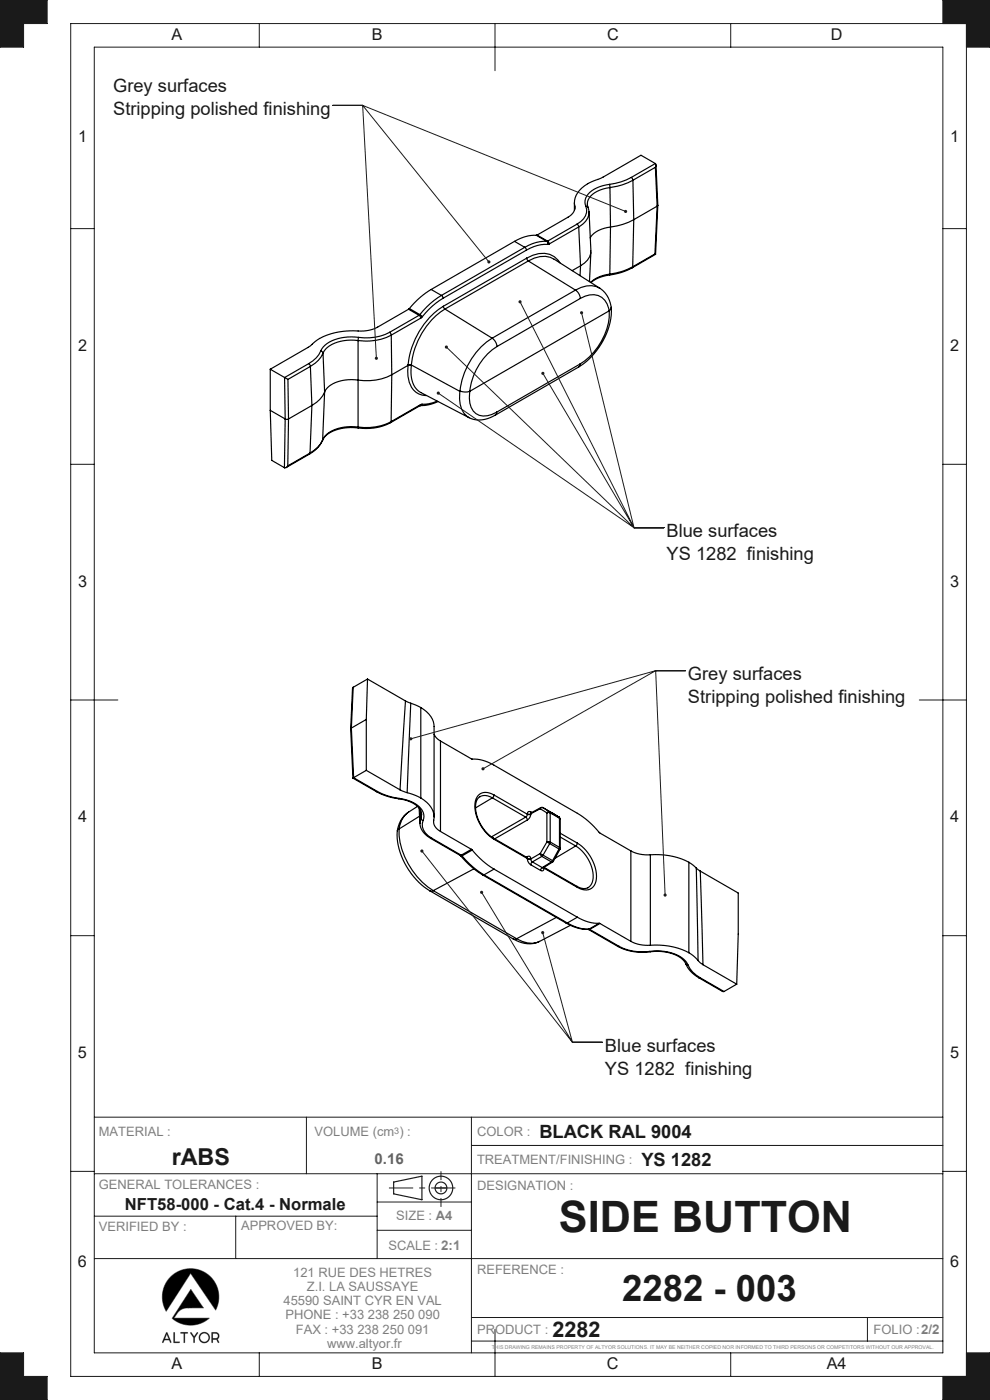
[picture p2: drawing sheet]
<svg xmlns="http://www.w3.org/2000/svg" width="210mm" height="297mm" viewBox="0 0 210 297" stroke-linecap="round" stroke-linejoin="round" font-family="sans-serif">
<g fill="none" stroke="#000" stroke-width=".25">
<path d="M129.3 39.1a6 6 0 0 0-5.1 2.9 2.28 2.28 0 0 0 .1 1.8M129.3 39.1l.1 .7M129.4 39.8a5.2 5.2 0 0 0-4.8 3l.1 1.2M129.4 39.8l.1 8.4M133.9 37.6a12.6 12.6 0 0 1-4.6 1.5M133.9 37.6l.4 .6M134.3 38.2a13.3 13.3 0 0 1-4.9 1.6M134.3 38.2l.1 8.4M139 34.7l-3-1.8-8.1 4.7-2 .8a6.3 6.3 0 0 0-4 4.2v1.1M139 34.7h.1M139 34.7l.2 .3-.2 .5M139 34.7l-5.1 2.9"/>
<path d="M139 35.5l-4.7 2.7M139 35.5l.4 8.2M139.2 35l.3 8.5M109.1 51.2l2.2 1.3M109.1 51.2l-17.6 10.2M111.3 52.5l.4 .6M111.3 52.5l-17.7 10.2M111.7 53.1l-17.7 10.2M111.7 54.8l.4 .6M111.7 54.8a5.5 5.5 0 0 1 5.9-.3l1.2 1.3M111.7 54.8l-17.7 10.2M112.1 55.4a5.3 5.3 0 0 1 5.4-.4l9.8 6.2"/>
<path d="M112.1 55.4l-17.7 10.2M112.1 55.4l10 6.1M113.8 49.9a8.4 8.4 0 0 0-4.7 1.3M113.8 49.9l2.2 1.3M113.9 49.9h-.1M113.9 49.9l2.3 1.3M116 51.2a8.3 8.3 0 0 0-4.7 1.3M116 51.2l.2 .3v.3M116.2 51.2h-.2M116.2 51.2l.3 .6M116.2 51.8a8 8 0 0 0-4.5 1.3M116.5 51.8h-.3"/>
<path d="M121.8 43v1.6M121.9 43.7a2.32 2.32 0 0 1-1.4 2.4l-6.6 3.8M121.9 43.7v.7M122.4 47.5l.4 .6M122.4 47.5l-6.2 3.7M122.8 48.1l-6.3 3.7M122.8 48.1l.3 8.3M123.1 56.4l-1.7 1M123.1 56.4l-.1 2.1M124.3 43.8a3.1 3.1 0 0 1-1.9 3.7M124.3 43.8l.4 .2M124.7 44l.2 .9"/>
<path d="M124.9 45a3.7 3.7 0 0 1-2.1 3.1M125 45l.3 8.2M125.3 53.2a3.4 3.4 0 0 1-2.2 3.2M125.3 53.4l-.3 6.4M129.3 58.3a7.5 7.5 0 0 0-3.9 1.7M129.4 58.1l-2.1 .6-1.2 .5-.8 .7M129.4 58.1l-.1 .2M129.5 48.2a5.7 5.7 0 0 0-4.3 2.3M129.5 48.2l-.1 9.9M134.1 56.8a12.9 12.9 0 0 1-4.8 1.5M134.2 56.6a13.2 13.2 0 0 1-4.8 1.5M134.2 56.6l-.1 .2"/>
<path d="M134.4 46.6a13.3 13.3 0 0 1-4.9 1.6M134.4 46.6l-.2 10M138.9 53.9l.2 .1M138.9 53.9l-4.7 2.7M139.1 54l-5 2.8M139.4 43.7l-5 2.9M139.4 43.7l-.5 10.2M139.5 43.5l-.1 .2M139.5 43.5l-.4 10.5M57.3 78.3l3.1 1.8M57.3 78.3v8.8M65.5 77.1l.3 .6"/>
<path d="M65.5 77.1l-5.1 3M65.8 77.7l-4.7 2.8M65.8 77.7l.4 8.3M68 74.5a5.6 5.6 0 0 1-2.5 2.6M68 74.5l.4 .1 .1 .3M68.5 74.9a5.9 5.9 0 0 1-2.7 2.8M68.5 74.9l.4 8.3M76 72.2a7.7 7.7 0 0 0-7.3 2.3l-.2 .4M76 72.2v8.4M76.1 71.6a8.8 8.8 0 0 0-7.6 2l-.5 .9M76.1 71.6l-.1 .6M82.6 70.5a10.8 10.8 0 0 1-6.5 1.1"/>
<path d="M82.6 70.5l.4 .6M83 71.1a11.6 11.6 0 0 1-7 1.1M83 71.1l.1 8.4M83.1 79.5a11.6 11.6 0 0 1-7.1 1.1M83.1 79.5l-.1 9.9M86.6 77.5a5.9 5.9 0 0 0 1.6 5.7 3.6 3.6 0 0 0 2.3 .7M86.6 77.5l-3.5 2M86.6 77.5h.7M86.6 77.5h.1M86.6 77.4h.7M86.6 77.4v.1M86.7 65.6l-6.6 3.8a8.3 8.3 0 0 1-5.1 .8 12.6 12.6 0 0 0-8.3 2.3l-1.3 1.2-8.1 4.6"/>
<path d="M86.7 65.6l2.2 1.3M86.8 65.5l-.1 .1M86.8 65.5l2.3 1.2M87.3 77.5a5.4 5.4 0 0 0 1.9 5.7l10.3 5.4M87.3 77.4l10.3 5.6M87.3 77.4v.1M88.9 66.9l.3 .6M88.9 66.9l-6.3 3.6M89.1 66.7l.5 .5M89.1 66.7l-.2 .2M89.2 67.5l-6.2 3.6M89.6 67.2l-.4 .3"/>
<path d="M91.5 61.4a17.4 17.4 0 0 0-4.7 4.1M91.5 61.4l2.1 1.3M93.6 62.7l-2.3 1.7-2.2 2.3M93.6 62.7l.4 .6M94 63.3l-2.3 1.6-2.1 2.3M94 65a16.9 16.9 0 0 0-7.4 12.4M94 65l.4 .6M94.4 65.6a16 16 0 0 0-7.1 11.8M94.4 65.6l10 6.1M104.4 71.7a15.3 15.3 0 0 0-6.8 11.3M104.4 71.7a2.37 2.37 0 0 1 1 1.8M105.4 73.5a13 13 0 0 0-5.7 9.5"/>
<path d="M122.1 61.5a4.6 4.6 0 0 1 6.2 .6l1 1.7 .3 1.3M122.1 61.5a2.37 2.37 0 0 1 1 1.8M122.1 61.5l-17.7 10.2M122.7 77.9l-17.7 10.2M123 77.2l-.3 .7M123 77.2l-17.6 10.2M123.1 63.3a3.7 3.7 0 0 1 5.7 1.2l.4 1.4M123.1 63.3l-17.7 10.2M129.2 65.9a13.1 13.1 0 0 1-6.2 11.3M129.2 65.9l-29.5 17.1M129.2 65.9l.3-.3 .2-.4a14.8 14.8 0 0 1-7 12.7M129.2 65.9h.1"/>
<path d="M57.3 87.1l3.2 1.8M57.3 87.1l.3 10.6 2.7 1.5M60.3 99.2h.1M60.4 80.1h.1M60.4 80.1l.1 8.8M60.4 80.1l.7 .4M60.5 88.9h.7M60.5 88.9l-.2 10.3M61 98.8l-.3 .4h-.4M61.1 80.5l.1 8.4M61.2 88.9l-.2 9.9M65.7 96.3l-5 2.9"/>
<path d="M65.8 96.1l-.1 .2M65.8 96.1l-4.8 2.7M66.2 86l-5 2.9M66.2 86l-.4 10.1M68.4 93.4l-.9 1.5-1.8 1.4M68.4 93.3a5.9 5.9 0 0 1-2.6 2.8M68.4 93.3v.1M68.9 83.2a5.9 5.9 0 0 1-2.7 2.8M68.9 83.2l-.5 10.1M76 90.6a7.8 7.8 0 0 0-7.3 2.3l-.3 .4M76 90.6v.2M76 80.6a7.2 7.2 0 0 0-6.9 2.2l-.2 .4"/>
<path d="M76 80.6v10M76 90.8h.1M76 90.8a8.2 8.2 0 0 0-7.3 2.1l-.3 .5M82.9 89.7a11 11 0 0 1-6.9 1.1M83 89.4l-.6 .3a11.8 11.8 0 0 1-6.4 .9M83 89.4l-.1 .3M89.1 86.1l-6.2 3.6M89.2 86l-.1 .1M89.2 85.9l-.1 .2M89.2 85.9l-6.2 3.5M89.5 85.8l-.3 .1M89.5 85.8l-.4 .2"/>
<path d="M92.7 85.1l-1.8 .6-1.4 .1M92.9 85.2l-2.1 .7-1.7 .1M97.6 83h.1M97.6 83l-.1 .1a5.7 5.7 0 0 0 1.6 5.3l.4 .2M99.7 83l-1 .2-1.1-.2M99.7 83h.1M99.7 83a4.9 4.9 0 0 0 1.2 4.7 3.9 3.9 0 0 0 4.5-.3M105 88.1a5.7 5.7 0 0 1-5.5 .5M105.4 87.4l-.4 .7M74.5 154.5l-.1 .2 .5 10.4M74.5 154.5l.5 10.5M74.9 145.8l-.1 .3-.4 8.6"/>
<path d="M74.9 145.8l-.4 8.7M77.7 152.6v10.8M77.7 152.6l-3.2 1.9M78 144.1l-.3 8.5M78 144.1l8 4.6M78 144.1l-3.1 1.7M86 148.7l-1.1 18.9M86 148.7l1.1 .5M87.1 149.2l-.7 19M87.1 149.2l2.2 .9M89.3 150.1a4.9 4.9 0 0 1 2.8 4v19.2M89.3 150.1v19.2"/>
<path d="M92.1 155.8l.4 .6 .9 .8M93.4 157.2l6.7 3.8a8.1 8.1 0 0 1 4.7 1.3l17.7 10.2a22.3 22.3 0 0 1 4.7 4.2l6.6 3.8M93.4 157.2v19.2M74.9 165.1l4.9 2.8M75 165l-.1 .1M75 165l5.1 2.9M75 165h.1M77.7 163.4l7.2 4.2M77.7 163.4l-2.7 1.6M79.8 167.9l2.5 1.1 2.3 .5M80.1 167.9a12.6 12.6 0 0 0 4.6 1.5M80.1 167.9h-.3"/>
<path d="M84.3 176.3a14.8 14.8 0 0 0 6.9 12.7l17.7 10.2M84.6 169.5a5.4 5.4 0 0 1 4.8 2.8v.4M84.7 175.8v.1M84.7 175.8l-.4 .5M84.7 175.9a15.5 15.5 0 0 0 7.2 13M84.7 169.4a6.1 6.1 0 0 1 5.1 2.9 2.3 2.3 0 0 1-.1 1.8M84.7 169.4l-.1 .1M84.9 167.6l1.5 .6M86.4 168.2l2.9 1.1M86.5 172.4a5.6 5.6 0 0 0-2.2 3.9M86.7 172.3l-.2 .1M86.7 172.3a4.5 4.5 0 0 0-2 3.5"/>
<path d="M88.6 171.1l-1.9 1.2M88.9 171.4l.2 3.3M89 173.2l-4.3 2.7M89.1 174.7a3.9 3.9 0 0 0 2.3 3.2M89.2 171.9l.1 1.7M89.3 169.3a4.8 4.8 0 0 1 2.7 5.4l.5 .9 .9 .8M89.3 173.6l.1 .3 .3 .2M89.3 173.6l-.2 1.1M89.4 172.7h.1M89.4 172.7l-.1 .9M89.7 174.1a3.1 3.1 0 0 0 1.9 3.7M91.4 177.9h.1"/>
<path d="M91.4 177.9l6.2 3.6M91.6 177.8l-.2 .1M91.6 177.8l6.2 3.6M93.4 176.4l6.6 3.8M101.8 169a2.99 2.99 0 0 0-.8 3.4 8.6 8.6 0 0 0 3.7 5.4M101.8 169l1.3-.2 1.3 .5M101.8 169h.1M104.4 169.3l7.1 4M104.4 169.3l-3.5 2.1M104.7 177.8l7.1 4.1M104.7 177.8l.1 .2M104.8 168.7a2.4 2.4 0 0 0-4 1.2 8.5 8.5 0 0 0 4 8.1"/>
<path d="M104.8 168.7l-.4 .6M104.8 168.7l7.1 4M104.8 178l7.1 4.1M111.5 173.3l.4 .7M111.5 173.3l-7.2 4.2M111.9 174l-7 4M111.9 172.7l-.4 .6M111.9 172.7h.7M111.9 172.7h.1M112.6 172.7a1.54 1.54 0 0 1-.7 1.3M112.6 172.7h.1M112.6 172.2l.1 .2"/>
<path d="M112.6 172.2a.43 .43 0 0 0-.5 0 .43 .43 0 0 0-.2 .5M112.6 172.2l.2 .2M112.7 172.4l-.1 .3M114.6 171.6l-2 1.1M114.6 171.6l1.4 .8M114.7 171.3h.5M114.7 171.3l-.1 .3M114.7 171.3l-2 1.1M115.2 171.3h-.3l-.3 .3M115.2 171.3l1.4 .9M115.2 171.3l2 1.2M116 178.6l.6 .4"/>
<path d="M116 178.6h.7M116 172.4h.7M116 178.6l-1.4 2.5M116 172.4v6.2M116.6 172.2h-.3l-.3 .2M116.6 172.2l.1 .2M116.6 179l-1.4 2.4M116.6 179l2 1.1M116.6 172.2l2 1.2M116.7 178.6l-.1 .4M116.7 172.4v6.2M116.7 178.6l2 1.2"/>
<path d="M116.7 172.4l2 1.2M117.2 172.5l1.4 .9M117.2 172.5h.1M118.6 173.4l.1 .2M118.6 173.4h.1M118.6 173.4l.2 .4M118.7 179.8l-.1 .3M118.7 179.8l.1 .2M118.7 173.6l.1 .2M118.7 173.6v6.2M118.8 180v.2M118.8 173.8v6.2"/>
<path d="M118.8 176.8l3.7 2.1M118.8 177.6l3.3 1.9M122.1 179.5a7.7 7.7 0 0 1 3.6 7.6 1.99 1.99 0 0 1-3.3 .9M122.1 179.5l-4.4 2.6M122.5 178.9a8.6 8.6 0 0 1 3.9 8.1 2.27 2.27 0 0 1-3.4 1.5l-.5-.2M122.5 178.9l-.4 .6M91.9 188.9l-.7 .1M91.9 188.9l17.7 10.2M97.6 181.5l.2 .1M97.8 181.6a18 18 0 0 0 4.6 4M97.8 181.4l.2 .2M97.8 181.4l-.2 .1"/>
<path d="M98 181.6l2.3 2.3 2.4 1.7M98 181.6h-.2M100 180.2l.2 .1M100 180.2l-2.2 1.2M100.2 180.3a17.4 17.4 0 0 0 4.6 4.1M100.2 180.3l-2.2 1.3M100.5 184.3l-8.6 4.6M102.4 185.6l17.7 10.2M102.7 185.6h-.3M102.7 185.6l17.6 10.2M104.8 184.4l17.7 10.2M104.8 184.4l-2.1 1.2"/>
<path d="M108.9 199.2a6 6 0 0 0 5 .7M109.6 199.1l-.7 .1M109.6 199.1a5 5 0 0 0 4.8 .6M111.8 181.9l.1 .2M111.8 181.9h.1M111.9 181.7a.44 .44 0 0 1 .5 0 .44 .44 0 0 1 .2 .4M111.9 181.7l-.1 .2M111.9 181.7l-.3 .1M111.9 182.2a1.56 1.56 0 0 0 .7 1.3M111.9 182.2h.7M111.9 182.1h.7M111.9 182.1v.1"/>
<path d="M112.6 182.2l.3 .6M112.6 182.1v.1M112.6 183.5l2.1 1.2M112.9 182.8l-.3 .7M112.9 182.8l2.1 1.3M114.4 199.7l-.4 .2M114.6 181.1l.6 .3M114.6 181.1l.3 .6M114.6 181.1l-2 1.1M114.9 181.7l-2 1.1M114.9 181.7l2.1 1.2M115 184.1l-.3 .6"/>
<path d="M115 184.1h.3M115.2 181.4l-.3 .3M115.2 181.4l2 1.2M115.3 184.1l.1 .2M115.3 184.1l.1 .1M115.4 184v.2M115.4 184.3a.43 .43 0 0 1-.2 .4 .43 .43 0 0 1-.5 0M115.4 184.2l7.1 4.1M115.4 184.2v.1M115.4 184l7 4M117 182.9h.2M117 182.9l-2 1.2"/>
<path d="M117.2 182.6l-.2 .3M117.2 182.6l.2 .1M117.2 182.9l-1.9 1.2M117.4 182.7l-.2 .2M118 194.6l-8.4 4.5M118.6 180.1l.2 .1M118.6 180.1l-1.4 2.5M118.8 180.2l-1.4 2.5M120.1 195.8a8.6 8.6 0 0 0 4.7 1.4M120.3 195.8l1.6 .8a7.3 7.3 0 0 0 3 .5M120.3 195.8h-.2M121 196.3l-6.6 3.4"/>
<path d="M122.4 188l.1 .3M122.5 194.6a8.4 8.4 0 0 0 4.6 1.3M122.5 194.6l-2.2 1.2M124.8 197.2h.1M124.8 197.2l6.3 3.6h.2M124.9 197.1l.2 .1M124.9 197.1l-.1 .1M125.1 197.2h-.3M125.1 197.2l6.2 3.6M127.1 195.9h.2M127.1 195.9l-2.2 1.2M127.3 195.9l6.5 3.8"/>
<path d="M127.3 195.9l-2.2 1.3M133.8 199.7a7.5 7.5 0 0 0 4.2 .8M133.8 180.5a7.5 7.5 0 0 0 4.2 .8M133.8 180.5v19.2M138 181.3a15.2 15.2 0 0 1 8.1 1.6M138 181.3v19.2M146.1 182.9l1.6 1.3M146.1 182.9v19.2M147.7 184.2l.4 19.6M147.7 184.2l.8 .6M148.5 184.8l.6 19.9M148.5 184.8l8.1 4.6v8.8l-.3 10.6"/>
<path d="M131.1 200.8a10.9 10.9 0 0 0 6.8 1.1M131.3 200.8a10.7 10.7 0 0 0 6.6 1M137.9 201.8a10.7 10.7 0 0 1 6.7 1.6l.9 1.1M137.9 201.8a8.9 8.9 0 0 1 7.6 2.1l.5 .9M138 200.5a15.2 15.2 0 0 1 8.1 1.6M145.5 204.5l.5 .3M145.5 204.5a6 6 0 0 0 2.8 2.9M146 204.8a5.6 5.6 0 0 0 2.5 2.6M146.1 202.1l1.1 .8 .9 .9M148.1 203.8l1 .9M148.3 207.4l4.9 2.9h.4M148.5 207.4h-.2"/>
<path d="M148.5 207.4l5.1 2.9M149.1 204.7l7.2 4.1M153.6 210.3h.1M156.3 208.8l-2.7 1.5"/>
</g>
<g fill="none" stroke="#191924" stroke-width=".25">
<path d="M83.5 250.8l6-1.3v5l-6-1.2z"/>
<circle cx="93.5" cy="252" r="1.25"/>
<circle cx="93.5" cy="252" r="2.5"/>
</g>
<g fill="none" stroke="#808080" stroke-width=".21">
<path d="M36.1 271a6 6 0 0 1 7.8-.7 6 6 0 0 1 1.8 7.6l-5.3-7.8-5.1 8.1a6 6 0 0 1 .8-7.2zM40.5 273.6l2.6 3.9h-3.2a2.7 2.7 0 0 0-2.4 1.3l-.6 .8h7.5a6 6 0 0 1-7.9 .1zM34.5 284.8h.1M34.5 284.8l.3-.5h1.1l.3 .5M35.4 283l.4 1.1h-.9zM36.2 284.8l-.8-2.1-.9 2.1M36.2 284.8h.1M36.9 282.7h.1v2h1l.1 .1h-1.2zM38.3 282.7h1.5l-.6 .1-.1 2-.1-2h-.6zM40.5 282.7l.7 .9 .6-.9h.1l-.6 1.1v1h-.2a2.04 2.04 0 0 0-.7-2zM44.9 282.7h.9a.74 .74 0 0 1 .7 .5 .74 .74 0 0 1-.4 .9l.3 .7-.5-.7h-.8v.7h-.1zM45.1 282.8h.7a.56 .56 0 0 1 .5 .6 .56 .56 0 0 1-.5 .6h-.7z"/>
<path d="M46.3 284.8h.1"/>
<circle cx="43.3" cy="283.8" r="1.12"/>
<circle cx="43.3" cy="283.8" r=".96"/>
</g>
<path d="M92.3 252h2.5" fill="none" stroke="#191924" stroke-width=".21" stroke-dasharray="30.5 1.3 1.3 1.3" stroke-linecap="butt"/>
<path d="M93.5 248.5v7.5" fill="none" stroke="#191924" stroke-width=".21" stroke-dasharray="30.5 1.3 1.3 1.3" stroke-dashoffset="28.6" stroke-linecap="butt"/>
<path d="M82.5 252h14.1" fill="none" stroke="#191924" stroke-width=".21" stroke-dasharray="30.5 1.3 1.3 1.3" stroke-dashoffset="25.3" stroke-linecap="butt"/>
<g fill="none" stroke="#191924" stroke-width=".21">
<path d="M0 0h10v5h-5v5h-5zM15 5h190v287h-190zM20 10h180v277h-180zM55 5v5M105 5v10M155 5v5M200 5v-5h10v10h-5M15 48.5h5M200 48.5h5M15 98.5h5M200 98.5h5M15 148.5h10"/>
<path d="M195 148.5h10M15 198.5h5M200 198.5h5M20 237h180M65 237v12M100 237v50M15 248.5h5M20 249h180M20 258h60M50 258v9M80 249v18M80 255h20"/>
<path d="M100 243h100M200 248.5h5M20 267h180M80 261h20M100 279.5h100M184 279.5v5M0 287h5v5h5v5h-10zM55 287v5M100 284.5h100M105 282v10M155 287v5M205 287h5v10h-10v-5"/>
</g>
<path d="M36.2 270.9a6 6 0 0 0-.9 7.3l5.1-8.1 5.3 7.8a6 6 0 0 0-1.7-7.6 6 6 0 0 0-7.8 .6zM40.5 273.6l-4 6.1a6 6 0 0 0 7.9-.1h-7.5l.6-.8a2.65 2.65 0 0 1 2.4-1.3h3.2zM35.3 282.7l-.8 2.1h.1l.2-.5h1.1l.3 .5-.8-2.1zM35.4 283l.4 1.1h-.9zM38.3 282.7l.1 .1h.6v2h.1l.1-2 .6-.1zM36.9 282.7v2.1h1.1v-.1h-1v-2zM42.2 283.8a1.15 1.15 0 0 0 2.3 0 1.15 1.15 0 0 0-2.3 0zM42.4 283.8a.96 .96 0 0 1 1.9 0 .96 .96 0 0 1-1.9 0zM40.4 282.7l.7 1.1v1h.1l.1-1 .6-1.1h-.1l-.6 .9zM45 282.7l-.1 2.1h.2v-.7h.8l.5 .7-.3-.7 .4-.5-.2-.6-.4-.3zM45.1 282.8l1 .2 .2 .4-.1 .4-.3 .2h-.8z" fill-rule="evenodd" fill="#000"/>
<path d="M0 287v10h10v-5h-5v-5zM200 0h10v10h-5v-5h-5zM205 287h5v10h-10v-5h5zM0 0h10v5h-5v5h-5z" fill-rule="evenodd" fill="#191924"/>
<g fill="none" stroke="#191924" stroke-width=".21">
<path d="M70.6 22.4h6.3M76.9 22.4l2.9 53.6M76.9 22.4l55.8 22.5M76.9 22.4l26.8 33.2M94.7 73.6l39.8 38.3M110.3 64l24.2 47.9M115.2 79.2l19.3 32.7M123.4 66.3l11.1 45.6M93 83.4l41.5 28.5M134.5 111.9h6.3M139.1 142.3h6.3M139.1 142.3l-52 14.4"/>
<path d="M139.1 142.3l-36.6 20.8M139.1 142.3l2 47.6M89.5 180.5l31.9 40.6M102.2 189.3l19.2 31.8M115.1 197.8l6.3 23.3M121.4 221.1h6.4"/>
</g>
<path d="M110.1 63.8a.33 .33 0 0 0 .1 .5 .33 .33 0 0 0 .4-.3 .33 .33 0 0 0-.4-.3l.1 .3zM94.4 73.4a.33 .33 0 0 0 .2 .5 .33 .33 0 0 0 .4-.3 .33 .33 0 0 0-.5-.3l.2 .3zM114.9 79a.33 .33 0 0 0 .1 .5 .33 .33 0 0 0 .5-.3 .33 .33 0 0 0-.5-.3l.2 .3zM123.1 66.1a.33 .33 0 0 0 .1 .5 .33 .33 0 0 0 .5-.2 .33 .33 0 0 0-.4-.4l.1 .3-.1-.3zM92.7 83.1l.3 .3-.3-.2a.33 .33 0 0 0 .2 .5 .33 .33 0 0 0 .4-.4 .33 .33 0 0 0-.6-.2zM79.6 75.8v.4l.3 .1-.1-.3 .1 .3 .2-.1v-.4zM132.5 44.6v.5h.4l.1-.1-.3-.1 .3 .1v-.3l-.3-.2zM103.5 55.3v.5h.4l-.2-.2 .2 .2 .1-.3-.1-.2zM101.9 189.1a.33 .33 0 0 0 .1 .5 .33 .33 0 0 0 .5-.3 .33 .33 0 0 0-.5-.3l.2 .3zM89.3 180.3a.33 .33 0 0 0 0 .5 .33 .33 0 0 0 .5-.3 .33 .33 0 0 0-.4-.3l.1 .3zM114.9 197.6a.33 .33 0 0 0 .1 .5 .33 .33 0 0 0 .4-.2 .33 .33 0 0 0-.4-.4l.1 .3-.1-.3zM86.9 156.5l-.1 .3 .3-.1-.3 .1a.33 .33 0 0 0 .5 .2 .33 .33 0 0 0 .1-.5 .33 .33 0 0 0-.5 0zM102.2 162.9v.4l.3-.2-.3 .2a.33 .33 0 0 0 .4 .1 .33 .33 0 0 0 .1-.5 .33 .33 0 0 0-.5 0zM140.9 189.6l-.1 .5 .3 .1v-.3v.3h.2l.1-.5-.3-.1z" fill="#191924"/>
<text font-size="9.2" fill="#191924" x="118.6" y="261.3">SIDE BUTTON</text>
<text font-size="7.8" fill="#191924" x="131.9" y="276">2282 - 003</text>
<text font-size="4.9" fill="#191924" x="36.4" y="247.1">rABS</text>
<text font-size="4.6" fill="#191924" x="117.2" y="283.6">2282</text>
<g font-size="3.9" fill="#191924">
<text x="24" y="19.4">Grey surfaces</text>
<text x="24" y="24.3">Stripping polished finishing</text>
<text x="141.4" y="113.9">Blue surfaces</text>
<text x="141.4" y="118.8">YS 1282 finishing</text>
<text x="145.9" y="144.2">Grey surfaces</text>
<text x="145.9" y="149.1">Stripping polished finishing</text>
<text x="128.3" y="223.1">Blue surfaces</text>
<text x="128.3" y="228">YS 1282 finishing</text>
<text x="114.4" y="241.3">BLACK RAL 9004</text>
<text x="136.1" y="247.3">YS 1282</text>
</g>
<text font-size="3.5" fill="#191924" x="26.5" y="256.7">NFT58-000 - Cat.4 - Normale</text>
<g font-size="3.4" fill="#191924">
<text x="36.4" y="8.5">A</text>
<text x="78.9" y="8.5">B</text>
<text x="128.8" y="8.5">C</text>
<text x="176.3" y="8.5">D</text>
<text x="16.6" y="30.2">1</text>
<text x="201.5" y="30.2">1</text>
<text x="16.5" y="74.5">2</text>
<text x="201.5" y="74.5">2</text>
<text x="16.6" y="124.4">3</text>
<text x="201.5" y="124.5">3</text>
<text x="16.5" y="174.5">4</text>
<text x="201.5" y="174.5">4</text>
<text x="16.5" y="224.5">5</text>
<text x="201.5" y="224.5">5</text>
<text x="16.5" y="268.7">6</text>
<text x="201.5" y="268.7">6</text>
<text x="36.3" y="290.5">A</text>
<text x="78.8" y="290.5">B</text>
<text x="128.7" y="290.5">C</text>
<text x="175.4" y="290.5">A4</text>
</g>
<text font-size="3.2" fill="#646464" x="79.5" y="247">0.16</text>
<g font-size="2.7" fill="#808080">
<text x="21" y="241">MATERIAL :</text>
<text x="66.7" y="241.1">VOLUME (cm ) :</text>
<text x="101.2" y="241">COLOR :</text>
<text x="101.2" y="247">TREATMENT/FINISHING :</text>
<text x="21" y="252.2">GENERAL TOLERANCES :</text>
<text x="101.2" y="252.4">DESIGNATION :</text>
<text x="21" y="261.1">VERIFIED BY :</text>
<text x="51.1" y="260.9">APPROVED BY:</text>
<text x="84" y="258.8">SIZE : A4</text>
<text x="82.4" y="265.1">SCALE : 2:1</text>
<text x="62.2" y="270.9">121 RUE DES HETRES</text>
<text x="65.1" y="273.9">Z.I. LA SAUSSAYE</text>
<text x="101.2" y="270.2">REFERENCE :</text>
<text x="60.1" y="276.9">45590 SAINT CYR EN VAL</text>
<text x="60.5" y="279.9">PHONE : +33 238 250 090</text>
<text x="62.8" y="282.9">FAX : +33 238 250 091</text>
<text x="69.4" y="285.9">www.altyor.fr</text>
<text x="101.2" y="283">PRODUCT :</text>
<text x="185.3" y="283">FOLIO :2/2</text>
</g>
<text font-size="1.9" fill="#808080" x="83.6" y="240.7">3</text>
<text font-size="1.1" fill="#808080" x="104.3" y="286.1">THIS DRAWING REMAINS PROPERTY OF ALTYOR SOLUTIONS. IT MAY BE NEITHER COPIED NOR INFORMED TO THIRD PERSONS OR COMPETITORS WITHOUT OUR APPROVAL.</text>
</svg>
